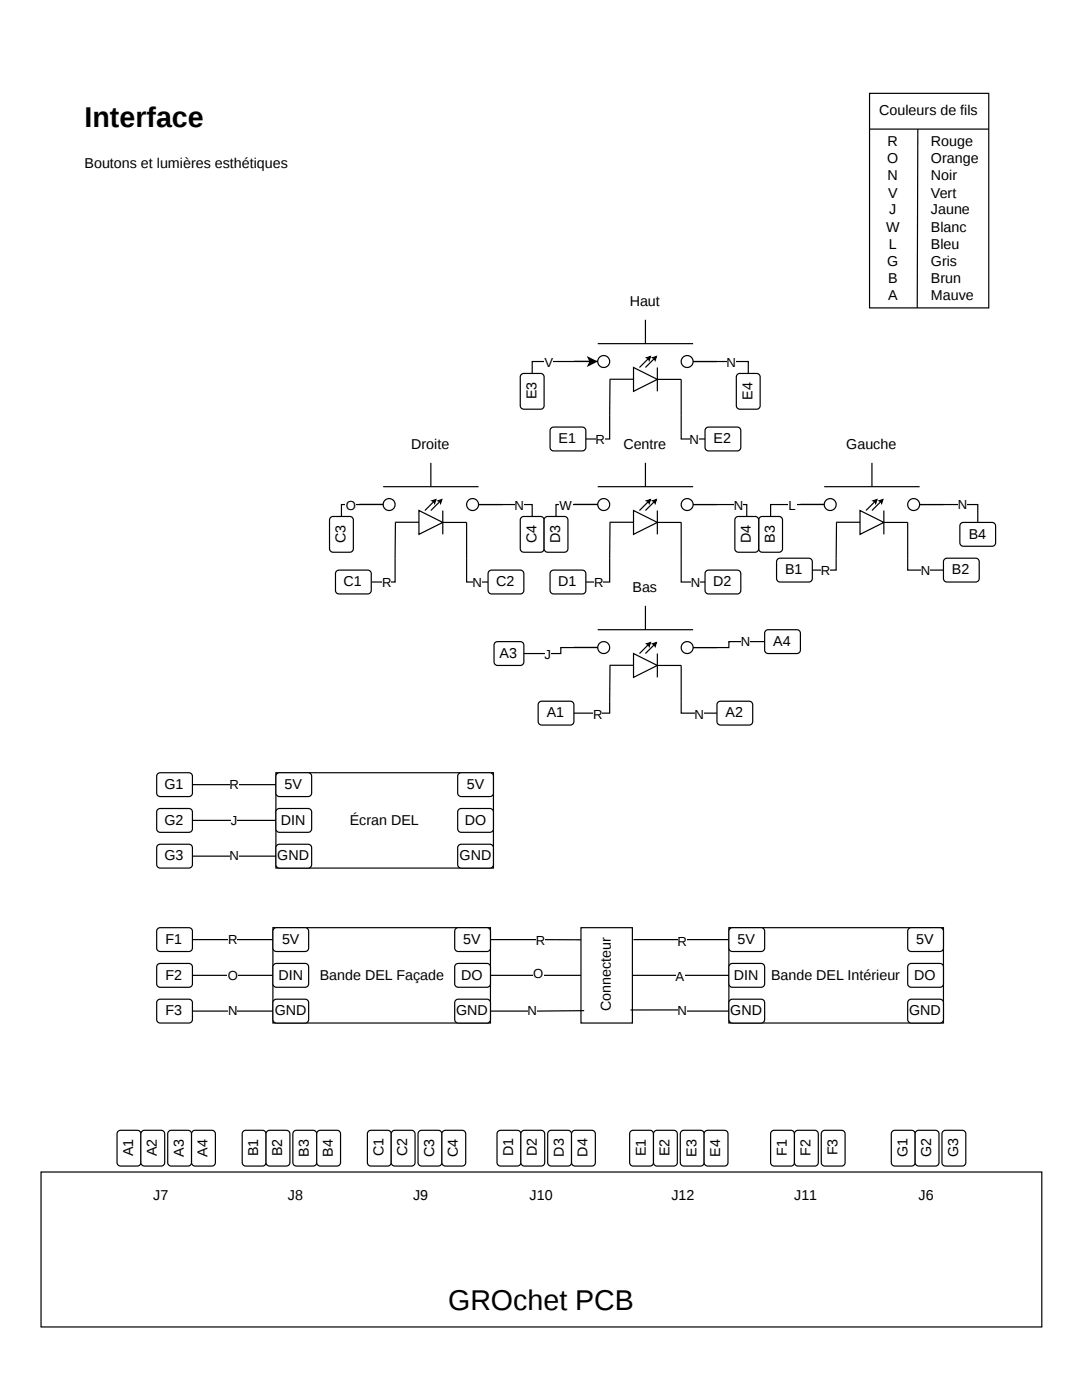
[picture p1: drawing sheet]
<svg xmlns="http://www.w3.org/2000/svg" width="216mm" height="279mm" viewBox="0 0 216 279" stroke-linecap="round" stroke-linejoin="round" font-family="sans-serif">
<path d="M173.5 18.6h23.8v42.8h-23.8zM173.5 25.8h23.8M183.1 25.8l-.1 35.6" fill="none" stroke="#000" stroke-width=".24"/>
<circle cx="120.5" cy="100.7" r="1.19" fill="#fff"/>
<circle cx="120.5" cy="100.7" r="1.19" fill="none" stroke="#000" stroke-width=".24"/>
<circle cx="137.1" cy="100.7" r="1.19" fill="#fff"/>
<g fill="none" stroke="#000" stroke-width=".24">
<path d="M119.3 97.1h19M128.8 92.4v4.7"/>
<circle cx="137.1" cy="100.7" r="1.19"/>
</g>
<path d="M126.4 101.9l4.8 2.4-4.8 2.3z" fill="#fff"/>
<path d="M129 99.9l.8-.2-.3 .7-.1-.3zM130.2 99.9l.8-.2-.3 .7-.1-.3zM135.9 82.9v4.7h4.8M114.5 100.7h4.8M121.7 104.2h4.7M121.7 104.3v7.1M126.4 101.9l4.8 2.4-4.8 2.3zM129.4 100.1l-1.8 1.8M130.6 100.1l-1.8 1.8M131.2 101.9v4.7M131.2 104.3h4.7v7.1M138.3 100.7h4.8" fill="none" stroke="#000" stroke-width=".24"/>
<path d="M129 99.9l.8-.2-.3 .7-.1-.3zM130.2 99.9l.8-.2-.3 .7-.1-.3z" fill="#000"/>
<g fill="#fff">
<path d="M137.7 86.3h1.7v3.1h-1.7z"/>
<path d="M140.9 85.4l.5-.2h5.7a.71 .71 0 0 1 .7 .7v3.4a.71 .71 0 0 1-.7 .7h-5.7a.71 .71 0 0 1-.7-.7v-3.4z"/>
</g>
<path d="M140.9 85.4l.5-.2h5.7a.71 .71 0 0 1 .7 .7v3.4a.71 .71 0 0 1-.7 .7h-5.7a.71 .71 0 0 1-.7-.7v-3.4z" fill="none" stroke="#000" stroke-width=".24"/>
<circle cx="120.5" cy="72.2" r="1.19" fill="#fff"/>
<circle cx="120.5" cy="72.2" r="1.19" fill="none" stroke="#000" stroke-width=".24"/>
<circle cx="137.1" cy="72.2" r="1.19" fill="#fff"/>
<g fill="none" stroke="#000" stroke-width=".24">
<path d="M119.3 68.6h19M128.8 63.8v4.8"/>
<circle cx="137.1" cy="72.2" r="1.19"/>
</g>
<path d="M126.4 73.3l4.8 2.4-4.8 2.4z" fill="#fff"/>
<path d="M114.5 72.1h4.8M121.7 75.7h4.7M121.7 75.7v7.2M126.4 73.3l4.8 2.4-4.8 2.4zM129 71.4l.8-.3-.3 .8-.1-.4zM129.4 71.5l-1.8 1.8M130.2 71.4l.8-.3-.3 .8-.1-.4zM130.6 71.5l-1.8 1.8M131.2 73.3v4.8M131.2 75.7h4.7v7.2M138.3 72.2h4.8" fill="none" stroke="#000" stroke-width=".24"/>
<path d="M129 71.4l.8-.3-.3 .8-.1-.4zM130.2 71.4l.8-.3-.3 .8-.1-.4z" fill="#000"/>
<circle cx="77.6" cy="100.7" r="1.19" fill="#fff"/>
<circle cx="77.6" cy="100.7" r="1.19" fill="none" stroke="#000" stroke-width=".24"/>
<circle cx="94.3" cy="100.7" r="1.19" fill="#fff"/>
<g fill="none" stroke="#000" stroke-width=".24">
<path d="M76.5 97.1h19M86 92.4v4.7"/>
<circle cx="94.3" cy="100.7" r="1.19"/>
</g>
<path d="M83.6 101.9l4.8 2.4-4.8 2.3z" fill="#fff"/>
<path d="M86.2 99.9l.8-.2-.3 .7-.1-.3zM87.4 99.9l.8-.2-.3 .7-.1-.3zM71.7 100.7h4.8M78.8 104.2h4.8M78.9 104.3l-.1 7.1M83.6 101.9l4.8 2.4-4.8 2.3zM86.6 100.1l-1.8 1.8M87.8 100.1l-1.8 1.8M88.4 101.9v4.7M88.4 104.3h4.7v7.1M95.5 100.7h4.7" fill="none" stroke="#000" stroke-width=".24"/>
<path d="M86.2 99.9l.8-.2-.3 .7-.1-.3zM87.4 99.9l.8-.2-.3 .7-.1-.3z" fill="#000"/>
<circle cx="165.7" cy="100.7" r="1.19" fill="#fff"/>
<circle cx="165.7" cy="100.7" r="1.19" fill="none" stroke="#000" stroke-width=".24"/>
<circle cx="182.3" cy="100.7" r="1.19" fill="#fff"/>
<g fill="none" stroke="#000" stroke-width=".24">
<path d="M164.5 97.1h19M174 92.4v4.7"/>
<circle cx="182.3" cy="100.7" r="1.19"/>
</g>
<path d="M171.6 101.9l4.8 2.4-4.8 2.3z" fill="#fff"/>
<path d="M174.2 99.9l.8-.2-.3 .7-.1-.3zM175.4 99.9l.8-.2-.3 .7-.1-.3zM159.7 100.7h4.8M166.8 104.2h4.8M166.9 104.3l-.1 7.1M171.6 101.9l4.8 2.4-4.8 2.3zM174.6 100.1l-1.8 1.8M175.8 100.1l-1.8 1.8M176.4 101.9v4.7M176.4 104.3h4.7v7.1M183.5 100.7h4.8" fill="none" stroke="#000" stroke-width=".24"/>
<path d="M174.2 99.9l.8-.2-.3 .7-.1-.3zM175.4 99.9l.8-.2-.3 .7-.1-.3z" fill="#000"/>
<circle cx="120.5" cy="129.2" r="1.19" fill="#fff"/>
<circle cx="120.5" cy="129.2" r="1.19" fill="none" stroke="#000" stroke-width=".24"/>
<circle cx="137.1" cy="129.2" r="1.19" fill="#fff"/>
<g fill="none" stroke="#000" stroke-width=".24">
<path d="M119.3 125.7h19M128.8 120.9v4.8"/>
<circle cx="137.1" cy="129.2" r="1.19"/>
</g>
<path d="M126.4 130.4l4.8 2.4-4.8 2.4z" fill="#fff"/>
<path d="M135.9 111.4v4.8h4.8M114.5 129.2h4.8M121.7 132.8h4.7M121.7 132.8v7.1M126.4 130.4l4.8 2.4-4.8 2.4zM129 128.5l.8-.3-.3 .8-.1-.4zM129.4 128.6l-1.8 1.8M130.2 128.5l.8-.3-.3 .8-.1-.4zM130.6 128.6l-1.8 1.8M131.2 130.4v4.8M131.2 132.8h4.7v7.1M138.3 129.2h4.8" fill="none" stroke="#000" stroke-width=".24"/>
<path d="M129 128.5l.8-.3-.3 .8-.1-.4zM130.2 128.5l.8-.3-.3 .8-.1-.4z" fill="#000"/>
<g fill="#fff">
<path d="M137.9 114.8h1.7v3.1h-1.7z"/>
<path d="M140.9 114l.5-.2h5.7a.71 .71 0 0 1 .7 .7v3.3a.71 .71 0 0 1-.7 .7h-5.7a.71 .71 0 0 1-.7-.7v-3.3z"/>
</g>
<path d="M140.9 114l.5-.2h5.7a.71 .71 0 0 1 .7 .7v3.3a.71 .71 0 0 1-.7 .7h-5.7a.71 .71 0 0 1-.7-.7v-3.3zM121.7 139.9v2.4h-7.2" fill="none" stroke="#000" stroke-width=".24"/>
<g fill="#fff">
<path d="M118.4 141h1.7v3.1h-1.7z"/>
<path d="M107.6 140.2l.5-.3h5.7a.71 .71 0 0 1 .7 .8v3.3a.71 .71 0 0 1-.7 .7h-5.7a.71 .71 0 0 1-.7-.7v-3.3z"/>
</g>
<path d="M135.9 139.9v2.4h7.2M107.6 140.2l.5-.3h5.7a.71 .71 0 0 1 .7 .8v3.3a.71 .71 0 0 1-.7 .7h-5.7a.71 .71 0 0 1-.7-.7v-3.3z" fill="none" stroke="#000" stroke-width=".24"/>
<g fill="#fff">
<path d="M138.7 141h1.6v3.1h-1.6z"/>
<path d="M143.3 140.2l.5-.3h5.7a.71 .71 0 0 1 .7 .8v3.3a.71 .71 0 0 1-.7 .7h-5.7a.71 .71 0 0 1-.7-.7v-3.3z"/>
</g>
<path d="M119.3 129.2h-7.4v1.2h-7.4M143.3 140.2l.5-.3h5.7a.71 .71 0 0 1 .7 .8v3.3a.71 .71 0 0 1-.7 .7h-5.7a.71 .71 0 0 1-.7-.7v-3.3z" fill="none" stroke="#000" stroke-width=".24"/>
<g fill="#fff">
<path d="M108.7 129.1h1.2v3.1h-1.2z"/>
<path d="M98.8 128.3l.5-.3h4.5a.71 .71 0 0 1 .7 .8v3.3a.71 .71 0 0 1-.7 .7h-4.5a.71 .71 0 0 1-.7-.7v-3.3z"/>
</g>
<path d="M98.8 128.3l.5-.3h4.5a.71 .71 0 0 1 .7 .8v3.3a.71 .71 0 0 1-.7 .7h-4.5a.71 .71 0 0 1-.7-.7v-3.3zM152.6 128h-7.2v1.2h-7.1" fill="none" stroke="#000" stroke-width=".24"/>
<g fill="#fff">
<path d="M147.9 126.5h1.7v3.1h-1.7z"/>
<path d="M152.8 125.9l.5-.2h5.7a.71 .71 0 0 1 .7 .7v3.3a.71 .71 0 0 1-.7 .7h-5.7a.71 .71 0 0 1-.7-.7v-3.3z"/>
</g>
<path d="M166.8 111.4v2.4h-4.7M152.8 125.9l.5-.2h5.7a.71 .71 0 0 1 .7 .7v3.3a.71 .71 0 0 1-.7 .7h-5.7a.71 .71 0 0 1-.7-.7v-3.3z" fill="none" stroke="#000" stroke-width=".24"/>
<g fill="#fff">
<path d="M163.9 112.5h1.6v3.1h-1.6z"/>
<path d="M155.2 111.6l.5-.2h5.7a.71 .71 0 0 1 .7 .7v3.3a.71 .71 0 0 1-.7 .8h-5.7a.71 .71 0 0 1-.7-.8v-3.3z"/>
</g>
<path d="M155.2 111.6l.5-.2h5.7a.71 .71 0 0 1 .7 .7v3.3a.71 .71 0 0 1-.7 .8h-5.7a.71 .71 0 0 1-.7-.8v-3.3zM181.1 111.4v2.4h7.2" fill="none" stroke="#000" stroke-width=".24"/>
<g fill="#fff">
<path d="M183.9 112.5h1.6v3.1h-1.6z"/>
<path d="M188.5 111.6l.5-.2h5.7a.71 .71 0 0 1 .7 .7v3.3a.71 .71 0 0 1-.7 .8h-5.7a.71 .71 0 0 1-.7-.8v-3.3z"/>
</g>
<path d="M164.5 100.7h-10.7v2.4M188.5 111.6l.5-.2h5.7a.71 .71 0 0 1 .7 .7v3.3a.71 .71 0 0 1-.7 .8h-5.7a.71 .71 0 0 1-.7-.8v-3.3z" fill="none" stroke="#000" stroke-width=".24"/>
<g fill="#fff">
<path d="M157.2 99.4h1.7v3.1h-1.7z"/>
<path d="M151.6 103.3l.5-.2h3.3a.71 .71 0 0 1 .7 .7v5.7a.71 .71 0 0 1-.7 .7h-3.3a.71 .71 0 0 1-.7-.7v-5.7z"/>
</g>
<path d="M151.6 103.3l.5-.2h3.3a.71 .71 0 0 1 .7 .7v5.7a.71 .71 0 0 1-.7 .7h-3.3a.71 .71 0 0 1-.7-.7v-5.7zM183.5 100.7h11.6v3.6" fill="none" stroke="#000" stroke-width=".24"/>
<g fill="#fff">
<path d="M191.2 99.1h1.7v3.1h-1.7z"/>
<path d="M191.7 104.5l.5-.2h5.7a.71 .71 0 0 1 .8 .7v3.3a.71 .71 0 0 1-.8 .7h-5.7a.71 .71 0 0 1-.7-.7v-3.3z"/>
</g>
<path d="M78.8 111.4v4.8h-4.7M191.7 104.5l.5-.2h5.7a.71 .71 0 0 1 .8 .7v3.3a.71 .71 0 0 1-.8 .7h-5.7a.71 .71 0 0 1-.7-.7v-3.3z" fill="none" stroke="#000" stroke-width=".24"/>
<g fill="#fff">
<path d="M76.3 114.8h1.7v3.1h-1.7z"/>
<path d="M67.2 114l.5-.2h5.7a.71 .71 0 0 1 .7 .7v3.3a.71 .71 0 0 1-.7 .7h-5.7a.71 .71 0 0 1-.8-.7v-3.3z"/>
</g>
<path d="M67.2 114l.5-.2h5.7a.71 .71 0 0 1 .7 .7v3.3a.71 .71 0 0 1-.7 .7h-5.7a.71 .71 0 0 1-.8-.7v-3.3zM93.1 111.4v4.8h4.3" fill="none" stroke="#000" stroke-width=".24"/>
<g fill="#fff">
<path d="M94.4 114.8h1.7v3.1h-1.7z"/>
<path d="M97.6 114l.5-.2h5.7a.71 .71 0 0 1 .7 .7v3.3a.71 .71 0 0 1-.7 .7h-5.7a.71 .71 0 0 1-.7-.7v-3.3z"/>
</g>
<path d="M76.5 100.7h-8.4v2.4M97.6 114l.5-.2h5.7a.71 .71 0 0 1 .7 .7v3.3a.71 .71 0 0 1-.7 .7h-5.7a.71 .71 0 0 1-.7-.7v-3.3z" fill="none" stroke="#000" stroke-width=".24"/>
<g fill="#fff">
<path d="M69 99.4h2.1v3.1h-2.1z"/>
<path d="M66 103.3l.5-.2h3.3a.71 .71 0 0 1 .7 .7v5.7a.71 .71 0 0 1-.7 .7h-3.3a.71 .71 0 0 1-.7-.7v-5.7z"/>
</g>
<path d="M66 103.3l.5-.2h3.3a.71 .71 0 0 1 .7 .7v5.7a.71 .71 0 0 1-.7 .7h-3.3a.71 .71 0 0 1-.7-.7v-5.7zM95.5 100.7h10.7v2.4" fill="none" stroke="#000" stroke-width=".24"/>
<g fill="#fff">
<path d="M102.7 99.4h1.7v3.1h-1.7z"/>
<path d="M104 103.3l.5-.2h3.4a.71 .71 0 0 1 .7 .7v5.7a.71 .71 0 0 1-.7 .7h-3.4a.71 .71 0 0 1-.7-.7v-5.7z"/>
</g>
<path d="M104 103.3l.5-.2h3.4a.71 .71 0 0 1 .7 .7v5.7a.71 .71 0 0 1-.7 .7h-3.4a.71 .71 0 0 1-.7-.7v-5.7zM119.3 100.7h-8.4v2.4" fill="none" stroke="#000" stroke-width=".24"/>
<g fill="#fff">
<path d="M111.5 99.4h2.7v3.1h-2.7z"/>
<path d="M108.8 103.3l.5-.2h3.3a.71 .71 0 0 1 .7 .7v5.7a.71 .71 0 0 1-.7 .7h-3.3a.71 .71 0 0 1-.7-.7v-5.7z"/>
</g>
<path d="M108.8 103.3l.5-.2h3.3a.71 .71 0 0 1 .7 .7v5.7a.71 .71 0 0 1-.7 .7h-3.3a.71 .71 0 0 1-.7-.7v-5.7zM138.3 100.7h10.7v2.4" fill="none" stroke="#000" stroke-width=".24"/>
<g fill="#fff">
<path d="M146.5 99.4h1.7v3.1h-1.7z"/>
<path d="M146.8 103.3l.5-.2h3.4a.71 .71 0 0 1 .7 .7v5.7a.71 .71 0 0 1-.7 .7h-3.4a.71 .71 0 0 1-.7-.7v-5.7z"/>
</g>
<path d="M121.7 111.4v4.8h-4.8M146.8 103.3l.5-.2h3.4a.71 .71 0 0 1 .7 .7v5.7a.71 .71 0 0 1-.7 .7h-3.4a.71 .71 0 0 1-.7-.7v-5.7z" fill="none" stroke="#000" stroke-width=".24"/>
<g fill="#fff">
<path d="M118.7 114.8h1.6v3.1h-1.6z"/>
<path d="M110 114l.5-.2h5.7a.71 .71 0 0 1 .7 .7v3.3a.71 .71 0 0 1-.7 .7h-5.7a.71 .71 0 0 1-.7-.7v-3.3z"/>
</g>
<path d="M121.7 82.9v4.7h-4.8M110 114l.5-.2h5.7a.71 .71 0 0 1 .7 .7v3.3a.71 .71 0 0 1-.7 .7h-5.7a.71 .71 0 0 1-.7-.7v-3.3z" fill="none" stroke="#000" stroke-width=".24"/>
<g fill="#fff">
<path d="M118.9 86.3h1.7v3.1h-1.7z"/>
<path d="M110 85.4l.5-.2h5.7a.71 .71 0 0 1 .7 .7v3.4a.71 .71 0 0 1-.7 .7h-5.7a.71 .71 0 0 1-.7-.7v-3.4z"/>
</g>
<path d="M117.3 71.3l1.7 .9-1.7 .8 .5-.8zM117.8 72.2h-11.6v2.3M110 85.4l.5-.2h5.7a.71 .71 0 0 1 .7 .7v3.4a.71 .71 0 0 1-.7 .7h-5.7a.71 .71 0 0 1-.7-.7v-3.4z" fill="none" stroke="#000" stroke-width=".24"/>
<path d="M117.3 71.3l1.7 .9-1.7 .8 .5-.8z" fill="#000"/>
<g fill="#fff">
<path d="M108.7 70.8h1.7v3.1h-1.7z"/>
<path d="M104 74.7l.5-.2h3.4a.71 .71 0 0 1 .7 .7v5.8a.71 .71 0 0 1-.7 .7h-3.4a.71 .71 0 0 1-.7-.7v-5.8z"/>
</g>
<path d="M104 74.7l.5-.2h3.4a.71 .71 0 0 1 .7 .7v5.8a.71 .71 0 0 1-.7 .7h-3.4a.71 .71 0 0 1-.7-.7v-5.8zM138.3 72.2h11v2.3" fill="none" stroke="#000" stroke-width=".24"/>
<g fill="#fff">
<path d="M145.1 70.8h1.6v3.1h-1.6z"/>
<path d="M147.1 74.7l.5-.2h3.4a.71 .71 0 0 1 .7 .7v5.8a.71 .71 0 0 1-.7 .7h-3.4a.71 .71 0 0 1-.7-.7v-5.8z"/>
</g>
<path d="M147.1 74.7l.5-.2h3.4a.71 .71 0 0 1 .7 .7v5.8a.71 .71 0 0 1-.7 .7h-3.4a.71 .71 0 0 1-.7-.7v-5.8z" fill="none" stroke="#000" stroke-width=".24"/>
<path d="M145.4 185.1h42.9v19.1h-42.9z" fill="#fff"/>
<path d="M126.4 187.5h19M145.4 185.1h42.9v19.1h-42.9z" fill="none" stroke="#000" stroke-width=".24"/>
<g fill="#fff">
<path d="M135.3 186.4h1.7v3.1h-1.7z"/>
<path d="M145.6 185.3l.6-.2h5.7a.71 .71 0 0 1 .7 .8v3.3a.71 .71 0 0 1-.7 .7h-5.7a.71 .71 0 0 1-.8-.7v-3.3z"/>
</g>
<path d="M145.6 185.3l.6-.2h5.7a.71 .71 0 0 1 .7 .8v3.3a.71 .71 0 0 1-.7 .7h-5.7a.71 .71 0 0 1-.8-.7v-3.3z" fill="none" stroke="#000" stroke-width=".24"/>
<path d="M145.6 192.5l.6-.2h5.7a.71 .71 0 0 1 .7 .7v3.3a.71 .71 0 0 1-.7 .7h-5.7a.71 .71 0 0 1-.8-.7v-3.3z" fill="#fff"/>
<path d="M145.6 192.5l.6-.2h5.7a.71 .71 0 0 1 .7 .7v3.3a.71 .71 0 0 1-.7 .7h-5.7a.71 .71 0 0 1-.8-.7v-3.3z" fill="none" stroke="#000" stroke-width=".24"/>
<path d="M145.6 199.6l.6-.2h5.7a.71 .71 0 0 1 .7 .7v3.4a.71 .71 0 0 1-.7 .7h-5.7a.71 .71 0 0 1-.8-.7v-3.4z" fill="#fff"/>
<path d="M145.6 199.6l.6-.2h5.7a.71 .71 0 0 1 .7 .7v3.4a.71 .71 0 0 1-.7 .7h-5.7a.71 .71 0 0 1-.8-.7v-3.4z" fill="none" stroke="#000" stroke-width=".24"/>
<path d="M181.3 185.3l.5-.2h5.7a.71 .71 0 0 1 .8 .8v3.3a.71 .71 0 0 1-.8 .7h-5.7a.71 .71 0 0 1-.7-.7v-3.3z" fill="#fff"/>
<path d="M181.3 185.3l.5-.2h5.7a.71 .71 0 0 1 .8 .8v3.3a.71 .71 0 0 1-.8 .7h-5.7a.71 .71 0 0 1-.7-.7v-3.3z" fill="none" stroke="#000" stroke-width=".24"/>
<path d="M181.3 192.5l.5-.2h5.7a.71 .71 0 0 1 .8 .7v3.3a.71 .71 0 0 1-.8 .7h-5.7a.71 .71 0 0 1-.7-.7v-3.3z" fill="#fff"/>
<path d="M181.3 192.5l.5-.2h5.7a.71 .71 0 0 1 .8 .7v3.3a.71 .71 0 0 1-.8 .7h-5.7a.71 .71 0 0 1-.7-.7v-3.3z" fill="none" stroke="#000" stroke-width=".24"/>
<path d="M181.3 199.6l.5-.2h5.7a.71 .71 0 0 1 .8 .7v3.4a.71 .71 0 0 1-.8 .7h-5.7a.71 .71 0 0 1-.7-.7v-3.4z" fill="#fff"/>
<path d="M181.3 199.6l.5-.2h5.7a.71 .71 0 0 1 .8 .7v3.4a.71 .71 0 0 1-.8 .7h-5.7a.71 .71 0 0 1-.7-.7v-3.4z" fill="none" stroke="#000" stroke-width=".24"/>
<path d="M115.9 185.1h10.3v19.1h-10.3z" fill="#fff"/>
<path d="M115.9 185.1h10.3v19.1h-10.3z" fill="none" stroke="#000" stroke-width=".24"/>
<path d="M54.5 185.1h43.4v19.1h-43.4z" fill="#fff"/>
<path d="M54.5 185.1h43.4v19.1h-43.4z" fill="none" stroke="#000" stroke-width=".24"/>
<path d="M54.7 185.3l.5-.2h5.7a.71 .71 0 0 1 .7 .8v3.3a.71 .71 0 0 1-.7 .7h-5.7a.71 .71 0 0 1-.7-.7v-3.3z" fill="#fff"/>
<path d="M54.7 185.3l.5-.2h5.7a.71 .71 0 0 1 .7 .8v3.3a.71 .71 0 0 1-.7 .7h-5.7a.71 .71 0 0 1-.7-.7v-3.3z" fill="none" stroke="#000" stroke-width=".24"/>
<path d="M54.7 192.5l.5-.2h5.7a.71 .71 0 0 1 .7 .7v3.3a.71 .71 0 0 1-.7 .7h-5.7a.71 .71 0 0 1-.7-.7v-3.3z" fill="#fff"/>
<path d="M54.7 192.5l.5-.2h5.7a.71 .71 0 0 1 .7 .7v3.3a.71 .71 0 0 1-.7 .7h-5.7a.71 .71 0 0 1-.7-.7v-3.3z" fill="none" stroke="#000" stroke-width=".24"/>
<path d="M54.7 199.6l.5-.2h5.7a.71 .71 0 0 1 .7 .7v3.4a.71 .71 0 0 1-.7 .7h-5.7a.71 .71 0 0 1-.7-.7v-3.4z" fill="#fff"/>
<path d="M54.7 199.6l.5-.2h5.7a.71 .71 0 0 1 .7 .7v3.4a.71 .71 0 0 1-.7 .7h-5.7a.71 .71 0 0 1-.7-.7v-3.4z" fill="none" stroke="#000" stroke-width=".24"/>
<path d="M90.9 185.3l.5-.2h5.8a.71 .71 0 0 1 .7 .8v3.3a.71 .71 0 0 1-.7 .7h-5.8a.71 .71 0 0 1-.7-.7v-3.3z" fill="#fff"/>
<path d="M90.9 185.3l.5-.2h5.8a.71 .71 0 0 1 .7 .8v3.3a.71 .71 0 0 1-.7 .7h-5.8a.71 .71 0 0 1-.7-.7v-3.3z" fill="none" stroke="#000" stroke-width=".24"/>
<path d="M90.9 192.5l.5-.2h5.8a.71 .71 0 0 1 .7 .7v3.3a.71 .71 0 0 1-.7 .7h-5.8a.71 .71 0 0 1-.7-.7v-3.3z" fill="#fff"/>
<path d="M90.9 192.5l.5-.2h5.8a.71 .71 0 0 1 .7 .7v3.3a.71 .71 0 0 1-.7 .7h-5.8a.71 .71 0 0 1-.7-.7v-3.3z" fill="none" stroke="#000" stroke-width=".24"/>
<path d="M90.9 199.6l.5-.2h5.8a.71 .71 0 0 1 .7 .7v3.4a.71 .71 0 0 1-.7 .7h-5.8a.71 .71 0 0 1-.7-.7v-3.4z" fill="#fff"/>
<path d="M90.9 199.6l.5-.2h5.8a.71 .71 0 0 1 .7 .7v3.4a.71 .71 0 0 1-.7 .7h-5.8a.71 .71 0 0 1-.7-.7v-3.4zM97.9 194.7h18" fill="none" stroke="#000" stroke-width=".24"/>
<path d="M106.3 192.9h2.2v3.1h-2.2z" fill="#fff"/>
<path d="M116.6 201.7l-18.7 .1" fill="none" stroke="#000" stroke-width=".24"/>
<path d="M105.4 200.2h1.6v3.1h-1.6z" fill="#fff"/>
<path d="M97.9 187.5l18.1 .1" fill="none" stroke="#000" stroke-width=".24"/>
<path d="M107 186.2h1.7v3.1h-1.7z" fill="#fff"/>
<path d="M126.2 194.7h19.2" fill="none" stroke="#000" stroke-width=".24"/>
<path d="M134.9 193.3h1.6v3.1h-1.6z" fill="#fff"/>
<path d="M125.8 201.6h10v.2h9.6" fill="none" stroke="#000" stroke-width=".24"/>
<path d="M135.3 200.2h1.7v3.1h-1.7z" fill="#fff"/>
<path d="M38.4 187.5h16.1" fill="none" stroke="#000" stroke-width=".24"/>
<g fill="#fff">
<path d="M45.7 186h1.6v3.1h-1.6z"/>
<path d="M31.5 185.3l.5-.2h5.7a.71 .71 0 0 1 .7 .8v3.3a.71 .71 0 0 1-.7 .7h-5.7a.71 .71 0 0 1-.7-.7v-3.3z"/>
</g>
<path d="M31.5 185.3l.5-.2h5.7a.71 .71 0 0 1 .7 .8v3.3a.71 .71 0 0 1-.7 .7h-5.7a.71 .71 0 0 1-.7-.7v-3.3zM38.4 194.7h16.1" fill="none" stroke="#000" stroke-width=".24"/>
<g fill="#fff">
<path d="M45.4 193.1h2.2v3.1h-2.2z"/>
<path d="M31.5 192.5l.5-.2h5.7a.71 .71 0 0 1 .7 .7v3.3a.71 .71 0 0 1-.7 .7h-5.7a.71 .71 0 0 1-.7-.7v-3.3z"/>
</g>
<path d="M31.5 192.5l.5-.2h5.7a.71 .71 0 0 1 .7 .7v3.3a.71 .71 0 0 1-.7 .7h-5.7a.71 .71 0 0 1-.7-.7v-3.3zM38.4 201.8h16.1" fill="none" stroke="#000" stroke-width=".24"/>
<g fill="#fff">
<path d="M45.7 200.2h1.6v3.1h-1.6z"/>
<path d="M31.5 199.6l.5-.2h5.7a.71 .71 0 0 1 .7 .7v3.4a.71 .71 0 0 1-.7 .7h-5.7a.71 .71 0 0 1-.7-.7v-3.4z"/>
</g>
<path d="M31.5 199.6l.5-.2h5.7a.71 .71 0 0 1 .7 .7v3.4a.71 .71 0 0 1-.7 .7h-5.7a.71 .71 0 0 1-.7-.7v-3.4z" fill="none" stroke="#000" stroke-width=".24"/>
<path d="M55 154.2h43.5v19h-43.5z" fill="#fff"/>
<path d="M55 154.2h43.5v19h-43.5z" fill="none" stroke="#000" stroke-width=".24"/>
<path d="M55.3 154.4l.5-.2h5.7a.71 .71 0 0 1 .7 .7v3.4a.71 .71 0 0 1-.7 .7h-5.7a.71 .71 0 0 1-.8-.7v-3.4z" fill="#fff"/>
<path d="M55.3 154.4l.5-.2h5.7a.71 .71 0 0 1 .7 .7v3.4a.71 .71 0 0 1-.7 .7h-5.7a.71 .71 0 0 1-.8-.7v-3.4z" fill="none" stroke="#000" stroke-width=".24"/>
<path d="M55.3 161.6l.5-.2h5.7a.71 .71 0 0 1 .7 .7v3.3a.71 .71 0 0 1-.7 .7h-5.7a.71 .71 0 0 1-.8-.7v-3.3z" fill="#fff"/>
<path d="M55.3 161.6l.5-.2h5.7a.71 .71 0 0 1 .7 .7v3.3a.71 .71 0 0 1-.7 .7h-5.7a.71 .71 0 0 1-.8-.7v-3.3z" fill="none" stroke="#000" stroke-width=".24"/>
<path d="M55.3 168.7l.5-.2h5.7a.71 .71 0 0 1 .7 .7v3.3a.71 .71 0 0 1-.7 .7h-5.7a.71 .71 0 0 1-.8-.7v-3.3z" fill="#fff"/>
<path d="M55.3 168.7l.5-.2h5.7a.71 .71 0 0 1 .7 .7v3.3a.71 .71 0 0 1-.7 .7h-5.7a.71 .71 0 0 1-.8-.7v-3.3z" fill="none" stroke="#000" stroke-width=".24"/>
<path d="M91.5 154.4l.5-.2h5.7a.71 .71 0 0 1 .8 .7v3.4a.71 .71 0 0 1-.8 .7h-5.7a.71 .71 0 0 1-.7-.7v-3.4z" fill="#fff"/>
<path d="M91.5 154.4l.5-.2h5.7a.71 .71 0 0 1 .8 .7v3.4a.71 .71 0 0 1-.8 .7h-5.7a.71 .71 0 0 1-.7-.7v-3.4z" fill="none" stroke="#000" stroke-width=".24"/>
<path d="M91.5 161.6l.5-.2h5.7a.71 .71 0 0 1 .8 .7v3.3a.71 .71 0 0 1-.8 .7h-5.7a.71 .71 0 0 1-.7-.7v-3.3z" fill="#fff"/>
<path d="M91.5 161.6l.5-.2h5.7a.71 .71 0 0 1 .8 .7v3.3a.71 .71 0 0 1-.8 .7h-5.7a.71 .71 0 0 1-.7-.7v-3.3z" fill="none" stroke="#000" stroke-width=".24"/>
<path d="M91.5 168.7l.5-.2h5.7a.71 .71 0 0 1 .8 .7v3.3a.71 .71 0 0 1-.8 .7h-5.7a.71 .71 0 0 1-.7-.7v-3.3z" fill="#fff"/>
<path d="M38.4 156.6h16.6M91.5 168.7l.5-.2h5.7a.71 .71 0 0 1 .8 .7v3.3a.71 .71 0 0 1-.8 .7h-5.7a.71 .71 0 0 1-.7-.7v-3.3z" fill="none" stroke="#000" stroke-width=".24"/>
<g fill="#fff">
<path d="M45.9 155h1.7v3.1h-1.7z"/>
<path d="M31.5 154.4l.5-.2h5.7a.71 .71 0 0 1 .7 .7v3.4a.71 .71 0 0 1-.7 .7h-5.7a.71 .71 0 0 1-.7-.7v-3.4z"/>
</g>
<path d="M31.5 154.4l.5-.2h5.7a.71 .71 0 0 1 .7 .7v3.4a.71 .71 0 0 1-.7 .7h-5.7a.71 .71 0 0 1-.7-.7v-3.4zM38.4 163.7h16.6" fill="none" stroke="#000" stroke-width=".24"/>
<g fill="#fff">
<path d="M46.1 162.2h1.2v3.1h-1.2z"/>
<path d="M31.5 161.6l.5-.2h5.7a.71 .71 0 0 1 .7 .7v3.3a.71 .71 0 0 1-.7 .7h-5.7a.71 .71 0 0 1-.7-.7v-3.3z"/>
</g>
<path d="M31.5 161.6l.5-.2h5.7a.71 .71 0 0 1 .7 .7v3.3a.71 .71 0 0 1-.7 .7h-5.7a.71 .71 0 0 1-.7-.7v-3.3zM38.4 170.9h16.6" fill="none" stroke="#000" stroke-width=".24"/>
<g fill="#fff">
<path d="M45.9 169.3h1.7v3.1h-1.7z"/>
<path d="M31.5 168.7l.5-.2h5.7a.71 .71 0 0 1 .7 .7v3.3a.71 .71 0 0 1-.7 .7h-5.7a.71 .71 0 0 1-.7-.7v-3.3z"/>
</g>
<path d="M31.5 168.7l.5-.2h5.7a.71 .71 0 0 1 .7 .7v3.3a.71 .71 0 0 1-.7 .7h-5.7a.71 .71 0 0 1-.7-.7v-3.3z" fill="none" stroke="#000" stroke-width=".24"/>
<path d="M8.2 233.9h199.7v30.9h-199.7z" fill="#fff"/>
<path d="M8.2 233.9h199.7v30.9h-199.7z" fill="none" stroke="#000" stroke-width=".24"/>
<path d="M23.6 225.8l.5-.2h3.3a.71 .71 0 0 1 .7 .7v5.7a.71 .71 0 0 1-.7 .7h-3.3a.71 .71 0 0 1-.7-.7v-5.7z" fill="#fff"/>
<path d="M23.6 225.8l.5-.2h3.3a.71 .71 0 0 1 .7 .7v5.7a.71 .71 0 0 1-.7 .7h-3.3a.71 .71 0 0 1-.7-.7v-5.7z" fill="none" stroke="#000" stroke-width=".24"/>
<path d="M28.3 225.8l.5-.2h3.4a.71 .71 0 0 1 .7 .7v5.7a.71 .71 0 0 1-.7 .7h-3.4a.71 .71 0 0 1-.7-.7v-5.7z" fill="#fff"/>
<path d="M28.3 225.8l.5-.2h3.4a.71 .71 0 0 1 .7 .7v5.7a.71 .71 0 0 1-.7 .7h-3.4a.71 .71 0 0 1-.7-.7v-5.7z" fill="none" stroke="#000" stroke-width=".24"/>
<path d="M33.7 225.8l.5-.2h3.3a.71 .71 0 0 1 .7 .7v5.7a.71 .71 0 0 1-.7 .7h-3.3a.71 .71 0 0 1-.7-.7v-5.7z" fill="#fff"/>
<path d="M33.7 225.8l.5-.2h3.3a.71 .71 0 0 1 .7 .7v5.7a.71 .71 0 0 1-.7 .7h-3.3a.71 .71 0 0 1-.7-.7v-5.7z" fill="none" stroke="#000" stroke-width=".24"/>
<path d="M38.4 225.8l.5-.2h3.4a.71 .71 0 0 1 .7 .7v5.7a.71 .71 0 0 1-.7 .7h-3.4a.71 .71 0 0 1-.7-.7v-5.7z" fill="#fff"/>
<path d="M38.4 225.8l.5-.2h3.4a.71 .71 0 0 1 .7 .7v5.7a.71 .71 0 0 1-.7 .7h-3.4a.71 .71 0 0 1-.7-.7v-5.7z" fill="none" stroke="#000" stroke-width=".24"/>
<path d="M48.5 225.8l.5-.2h3.4a.71 .71 0 0 1 .7 .7v5.7a.71 .71 0 0 1-.7 .7h-3.4a.71 .71 0 0 1-.7-.7v-5.7z" fill="#fff"/>
<path d="M48.5 225.8l.5-.2h3.4a.71 .71 0 0 1 .7 .7v5.7a.71 .71 0 0 1-.7 .7h-3.4a.71 .71 0 0 1-.7-.7v-5.7z" fill="none" stroke="#000" stroke-width=".24"/>
<path d="M53.3 225.8l.5-.2h3.3a.71 .71 0 0 1 .7 .7v5.7a.71 .71 0 0 1-.7 .7h-3.3a.71 .71 0 0 1-.7-.7v-5.7z" fill="#fff"/>
<path d="M53.3 225.8l.5-.2h3.3a.71 .71 0 0 1 .7 .7v5.7a.71 .71 0 0 1-.7 .7h-3.3a.71 .71 0 0 1-.7-.7v-5.7z" fill="none" stroke="#000" stroke-width=".24"/>
<path d="M58.6 225.8l.6-.2h3.3a.71 .71 0 0 1 .7 .7v5.7a.71 .71 0 0 1-.7 .7h-3.3a.71 .71 0 0 1-.8-.7v-5.7z" fill="#fff"/>
<path d="M58.6 225.8l.6-.2h3.3a.71 .71 0 0 1 .7 .7v5.7a.71 .71 0 0 1-.7 .7h-3.3a.71 .71 0 0 1-.8-.7v-5.7z" fill="none" stroke="#000" stroke-width=".24"/>
<path d="M63.4 225.8l.5-.2h3.3a.71 .71 0 0 1 .8 .7v5.7a.71 .71 0 0 1-.8 .7h-3.3a.71 .71 0 0 1-.7-.7v-5.7z" fill="#fff"/>
<path d="M63.4 225.8l.5-.2h3.3a.71 .71 0 0 1 .8 .7v5.7a.71 .71 0 0 1-.8 .7h-3.3a.71 .71 0 0 1-.7-.7v-5.7z" fill="none" stroke="#000" stroke-width=".24"/>
<path d="M73.5 225.8l.5-.2h3.3a.71 .71 0 0 1 .8 .7v5.7a.71 .71 0 0 1-.8 .7h-3.3a.71 .71 0 0 1-.7-.7v-5.7z" fill="#fff"/>
<path d="M73.5 225.8l.5-.2h3.3a.71 .71 0 0 1 .8 .7v5.7a.71 .71 0 0 1-.8 .7h-3.3a.71 .71 0 0 1-.7-.7v-5.7z" fill="none" stroke="#000" stroke-width=".24"/>
<path d="M78.3 225.8l.5-.2h3.3a.71 .71 0 0 1 .7 .7v5.7a.71 .71 0 0 1-.7 .7h-3.3a.71 .71 0 0 1-.7-.7v-5.7z" fill="#fff"/>
<path d="M78.3 225.8l.5-.2h3.3a.71 .71 0 0 1 .7 .7v5.7a.71 .71 0 0 1-.7 .7h-3.3a.71 .71 0 0 1-.7-.7v-5.7z" fill="none" stroke="#000" stroke-width=".24"/>
<path d="M83.6 225.8l.5-.2h3.4a.71 .71 0 0 1 .7 .7v5.7a.71 .71 0 0 1-.7 .7h-3.4a.71 .71 0 0 1-.7-.7v-5.7z" fill="#fff"/>
<path d="M83.6 225.8l.5-.2h3.4a.71 .71 0 0 1 .7 .7v5.7a.71 .71 0 0 1-.7 .7h-3.4a.71 .71 0 0 1-.7-.7v-5.7z" fill="none" stroke="#000" stroke-width=".24"/>
<path d="M88.4 225.8l.5-.2h3.3a.71 .71 0 0 1 .7 .7v5.7a.71 .71 0 0 1-.7 .7h-3.3a.71 .71 0 0 1-.7-.7v-5.7z" fill="#fff"/>
<path d="M88.4 225.8l.5-.2h3.3a.71 .71 0 0 1 .7 .7v5.7a.71 .71 0 0 1-.7 .7h-3.3a.71 .71 0 0 1-.7-.7v-5.7z" fill="none" stroke="#000" stroke-width=".24"/>
<path d="M99.4 225.8l.5-.2h3.3a.71 .71 0 0 1 .7 .7v5.7a.71 .71 0 0 1-.7 .7h-3.3a.71 .71 0 0 1-.7-.7v-5.7z" fill="#fff"/>
<path d="M99.4 225.8l.5-.2h3.3a.71 .71 0 0 1 .7 .7v5.7a.71 .71 0 0 1-.7 .7h-3.3a.71 .71 0 0 1-.7-.7v-5.7z" fill="none" stroke="#000" stroke-width=".24"/>
<path d="M104.1 225.8l.5-.2h3.4a.71 .71 0 0 1 .7 .7v5.7a.71 .71 0 0 1-.7 .7h-3.4a.71 .71 0 0 1-.7-.7v-5.7z" fill="#fff"/>
<path d="M104.1 225.8l.5-.2h3.4a.71 .71 0 0 1 .7 .7v5.7a.71 .71 0 0 1-.7 .7h-3.4a.71 .71 0 0 1-.7-.7v-5.7z" fill="none" stroke="#000" stroke-width=".24"/>
<path d="M109.5 225.8l.5-.2h3.3a.71 .71 0 0 1 .7 .7v5.7a.71 .71 0 0 1-.7 .7h-3.3a.71 .71 0 0 1-.7-.7v-5.7z" fill="#fff"/>
<path d="M109.5 225.8l.5-.2h3.3a.71 .71 0 0 1 .7 .7v5.7a.71 .71 0 0 1-.7 .7h-3.3a.71 .71 0 0 1-.7-.7v-5.7z" fill="none" stroke="#000" stroke-width=".24"/>
<path d="M114.2 225.8l.6-.2h3.3a.71 .71 0 0 1 .7 .7v5.7a.71 .71 0 0 1-.7 .7h-3.3a.71 .71 0 0 1-.8-.7v-5.7z" fill="#fff"/>
<path d="M114.2 225.8l.6-.2h3.3a.71 .71 0 0 1 .7 .7v5.7a.71 .71 0 0 1-.7 .7h-3.3a.71 .71 0 0 1-.8-.7v-5.7z" fill="none" stroke="#000" stroke-width=".24"/>
<path d="M125.8 225.8l.6-.2h3.3a.71 .71 0 0 1 .7 .7v5.7a.71 .71 0 0 1-.7 .7h-3.3a.71 .71 0 0 1-.8-.7v-5.7z" fill="#fff"/>
<path d="M125.8 225.8l.6-.2h3.3a.71 .71 0 0 1 .7 .7v5.7a.71 .71 0 0 1-.7 .7h-3.3a.71 .71 0 0 1-.8-.7v-5.7z" fill="none" stroke="#000" stroke-width=".24"/>
<path d="M130.6 225.8l.5-.2h3.3a.71 .71 0 0 1 .8 .7v5.7a.71 .71 0 0 1-.8 .7h-3.3a.71 .71 0 0 1-.7-.7v-5.7z" fill="#fff"/>
<path d="M130.6 225.8l.5-.2h3.3a.71 .71 0 0 1 .8 .7v5.7a.71 .71 0 0 1-.8 .7h-3.3a.71 .71 0 0 1-.7-.7v-5.7z" fill="none" stroke="#000" stroke-width=".24"/>
<path d="M136 225.8l.5-.2h3.3a.71 .71 0 0 1 .7 .7v5.7a.71 .71 0 0 1-.7 .7h-3.3a.71 .71 0 0 1-.8-.7v-5.7z" fill="#fff"/>
<path d="M136 225.8l.5-.2h3.3a.71 .71 0 0 1 .7 .7v5.7a.71 .71 0 0 1-.7 .7h-3.3a.71 .71 0 0 1-.8-.7v-5.7z" fill="none" stroke="#000" stroke-width=".24"/>
<path d="M140.7 225.8l.5-.2h3.3a.71 .71 0 0 1 .8 .7v5.7a.71 .71 0 0 1-.8 .7h-3.3a.71 .71 0 0 1-.7-.7v-5.7z" fill="#fff"/>
<path d="M140.7 225.8l.5-.2h3.3a.71 .71 0 0 1 .8 .7v5.7a.71 .71 0 0 1-.8 .7h-3.3a.71 .71 0 0 1-.7-.7v-5.7z" fill="none" stroke="#000" stroke-width=".24"/>
<path d="M154 225.8l.5-.2h3.3a.71 .71 0 0 1 .7 .7v5.7a.71 .71 0 0 1-.7 .7h-3.3a.71 .71 0 0 1-.7-.7v-5.7z" fill="#fff"/>
<path d="M154 225.8l.5-.2h3.3a.71 .71 0 0 1 .7 .7v5.7a.71 .71 0 0 1-.7 .7h-3.3a.71 .71 0 0 1-.7-.7v-5.7z" fill="none" stroke="#000" stroke-width=".24"/>
<path d="M158.7 225.8l.5-.2h3.4a.71 .71 0 0 1 .7 .7v5.7a.71 .71 0 0 1-.7 .7h-3.4a.71 .71 0 0 1-.7-.7v-5.7z" fill="#fff"/>
<path d="M158.7 225.8l.5-.2h3.4a.71 .71 0 0 1 .7 .7v5.7a.71 .71 0 0 1-.7 .7h-3.4a.71 .71 0 0 1-.7-.7v-5.7z" fill="none" stroke="#000" stroke-width=".24"/>
<path d="M164.1 225.8l.5-.2h3.3a.71 .71 0 0 1 .7 .7v5.7a.71 .71 0 0 1-.7 .7h-3.3a.71 .71 0 0 1-.7-.7v-5.7z" fill="#fff"/>
<path d="M164.1 225.8l.5-.2h3.3a.71 .71 0 0 1 .7 .7v5.7a.71 .71 0 0 1-.7 .7h-3.3a.71 .71 0 0 1-.7-.7v-5.7z" fill="none" stroke="#000" stroke-width=".24"/>
<path d="M178.1 225.8l.5-.2h3.3a.71 .71 0 0 1 .7 .7v5.7a.71 .71 0 0 1-.7 .7h-3.3a.71 .71 0 0 1-.8-.7v-5.7z" fill="#fff"/>
<path d="M178.1 225.8l.5-.2h3.3a.71 .71 0 0 1 .7 .7v5.7a.71 .71 0 0 1-.7 .7h-3.3a.71 .71 0 0 1-.8-.7v-5.7z" fill="none" stroke="#000" stroke-width=".24"/>
<path d="M182.8 225.8l.5-.2h3.4a.71 .71 0 0 1 .7 .7v5.7a.71 .71 0 0 1-.7 .7h-3.4a.71 .71 0 0 1-.7-.7v-5.7z" fill="#fff"/>
<path d="M182.8 225.8l.5-.2h3.4a.71 .71 0 0 1 .7 .7v5.7a.71 .71 0 0 1-.7 .7h-3.4a.71 .71 0 0 1-.7-.7v-5.7z" fill="none" stroke="#000" stroke-width=".24"/>
<path d="M188.2 225.8l.5-.2h3.3a.71 .71 0 0 1 .7 .7v5.7a.71 .71 0 0 1-.7 .7h-3.3a.71 .71 0 0 1-.7-.7v-5.7z" fill="#fff"/>
<path d="M188.2 225.8l.5-.2h3.3a.71 .71 0 0 1 .7 .7v5.7a.71 .71 0 0 1-.7 .7h-3.3a.71 .71 0 0 1-.7-.7v-5.7z" fill="none" stroke="#000" stroke-width=".24"/>
<g font-size="5.7">
<text x="16.9" y="25.4">Interface</text>
<text x="89.4" y="261.4">GROchet PCB</text>
</g>
<g font-size="2.9">
<text x="175.4" y="23">Couleurs de fils</text>
<text x="177.1" y="29.2">R</text>
<text x="185.8" y="29.2">Rouge</text>
<text x="16.9" y="33.5">Boutons et lumières esthétiques</text>
<text x="177" y="32.5">O</text>
<text x="177.1" y="35.9">N</text>
<text x="185.8" y="32.5">Orange</text>
<text x="185.8" y="35.9">Noir</text>
<text x="177.2" y="39.4">V</text>
<text x="185.8" y="39.4">Vert</text>
<text x="176.8" y="46.3">W</text>
<text x="177.4" y="42.8">J</text>
<text x="185.8" y="42.8">Jaune</text>
<text x="185.8" y="46.3">Blanc</text>
<text x="177" y="53">G</text>
<text x="177.3" y="49.7">L</text>
<text x="185.8" y="49.7">Bleu</text>
<text x="185.8" y="53">Gris</text>
<text x="177.2" y="56.6">B</text>
<text x="177.2" y="59.9">A</text>
<text x="185.8" y="56.6">Brun</text>
<text x="185.8" y="59.9">Mauve</text>
<text x="125.7" y="61.1">Haut</text>
<text x="107" y="79.7" transform="rotate(-90 107 79.7)">E3</text>
<text x="150.1" y="79.8" transform="rotate(-90 150.1 79.8)">E4</text>
<text x="82" y="89.6">Droite</text>
<text x="111.5" y="88.4">E1</text>
<text x="124.4" y="89.6">Centre</text>
<text x="142.4" y="88.4">E2</text>
<text x="168.9" y="89.6">Gauche</text>
<text x="193.3" y="107.5">B4</text>
<text x="69" y="108.3" transform="rotate(-90 69 108.3)">C3</text>
<text x="107" y="108.3" transform="rotate(-90 107 108.3)">C4</text>
<text x="111.8" y="108.3" transform="rotate(-90 111.8 108.3)">D3</text>
<text x="149.8" y="108.3" transform="rotate(-90 149.8 108.3)">D4</text>
<text x="154.6" y="108.3" transform="rotate(-90 154.6 108.3)">B3</text>
<text x="68.6" y="117">C1</text>
<text x="99" y="117">C2</text>
<text x="111.4" y="117">D1</text>
<text x="126.2" y="118.2">Bas</text>
<text x="142.3" y="117">D2</text>
<text x="156.7" y="114.6">B1</text>
<text x="190" y="114.6">B2</text>
<text x="99.7" y="131.3">A3</text>
<text x="154.3" y="128.9">A4</text>
<text x="109.1" y="143.2">A1</text>
<text x="144.8" y="143.2">A2</text>
<text x="32.8" y="157.4">G1</text>
<text x="56.8" y="157.4">5V</text>
<text x="93.1" y="157.4">5V</text>
<text x="32.8" y="164.6">G2</text>
<text x="56" y="164.6">DIN</text>
<text x="69.8" y="164.6">Écran DEL</text>
<text x="92.8" y="164.6">DO</text>
<text x="32.8" y="171.7">G3</text>
<text x="55.3" y="171.7">GND</text>
<text x="91.7" y="171.7">GND</text>
<text x="33" y="188.3">F1</text>
<text x="56.3" y="188.3">5V</text>
<text x="92.4" y="188.3">5V</text>
<text x="147.1" y="188.3">5V</text>
<text x="182.8" y="188.3">5V</text>
<text x="33" y="195.5">F2</text>
<text x="55.6" y="195.5">DIN</text>
<text x="63.8" y="195.5">Bande DEL Façade</text>
<text x="92" y="195.5">DO</text>
<text x="146.4" y="195.5">DIN</text>
<text x="153.8" y="195.5">Bande DEL Intérieur</text>
<text x="182.4" y="195.5">DO</text>
<text x="33" y="202.6">F3</text>
<text x="54.8" y="202.6">GND</text>
<text x="91" y="202.6">GND</text>
<text x="121.9" y="201.8" transform="rotate(-90 121.9 201.8)">Connecteur</text>
<text x="145.7" y="202.6">GND</text>
<text x="181.4" y="202.6">GND</text>
<text x="26.6" y="230.7" transform="rotate(-90 26.6 230.7)">A1</text>
<text x="31.3" y="230.7" transform="rotate(-90 31.3 230.7)">A2</text>
<text x="36.7" y="230.8" transform="rotate(-90 36.7 230.8)">A3</text>
<text x="41.4" y="230.8" transform="rotate(-90 41.4 230.8)">A4</text>
<text x="51.5" y="230.7" transform="rotate(-90 51.5 230.7)">B1</text>
<text x="56.3" y="230.7" transform="rotate(-90 56.3 230.7)">B2</text>
<text x="61.6" y="230.8" transform="rotate(-90 61.6 230.8)">B3</text>
<text x="66.4" y="230.8" transform="rotate(-90 66.4 230.8)">B4</text>
<text x="76.5" y="230.8" transform="rotate(-90 76.5 230.8)">C1</text>
<text x="81.3" y="230.8" transform="rotate(-90 81.3 230.8)">C2</text>
<text x="86.6" y="230.9" transform="rotate(-90 86.6 230.9)">C3</text>
<text x="91.4" y="230.9" transform="rotate(-90 91.4 230.9)">C4</text>
<text x="102.4" y="230.7" transform="rotate(-90 102.4 230.7)">D1</text>
<text x="107.1" y="230.7" transform="rotate(-90 107.1 230.7)">D2</text>
<text x="112.5" y="230.8" transform="rotate(-90 112.5 230.8)">D3</text>
<text x="117.3" y="230.8" transform="rotate(-90 117.3 230.8)">D4</text>
<text x="128.8" y="230.7" transform="rotate(-90 128.8 230.7)">E1</text>
<text x="133.6" y="230.7" transform="rotate(-90 133.6 230.7)">E2</text>
<text x="139" y="230.8" transform="rotate(-90 139 230.8)">E3</text>
<text x="143.7" y="230.8" transform="rotate(-90 143.7 230.8)">E4</text>
<text x="157" y="230.7" transform="rotate(-90 157 230.7)">F1</text>
<text x="161.7" y="230.7" transform="rotate(-90 161.7 230.7)">F2</text>
<text x="167.1" y="230.6" transform="rotate(-90 167.1 230.6)">F3</text>
<text x="181.1" y="231" transform="rotate(-90 181.1 231)">G1</text>
<text x="185.8" y="231" transform="rotate(-90 185.8 231)">G2</text>
<text x="191.2" y="230.9" transform="rotate(-90 191.2 230.9)">G3</text>
<text x="30.6" y="239.5">J7</text>
<text x="57.5" y="239.5">J8</text>
<text x="82.4" y="239.5">J9</text>
<text x="105.7" y="239.5">J10</text>
<text x="134" y="239.5">J12</text>
<text x="158.5" y="239.5">J11</text>
<text x="183.3" y="239.5">J6</text>
</g>
<g font-size="2.6">
<text x="108.6" y="73.2">V</text>
<text x="145" y="73.2">N</text>
<text x="118.8" y="88.7">R</text>
<text x="137.6" y="88.7">N</text>
<text x="69" y="101.8">O</text>
<text x="102.6" y="101.8">N</text>
<text x="111.6" y="101.8">W</text>
<text x="146.4" y="101.8">N</text>
<text x="157.3" y="101.8">L</text>
<text x="191.1" y="101.5">N</text>
<text x="76.2" y="117.2">R</text>
<text x="94.3" y="117.2">N</text>
<text x="118.6" y="117.2">R</text>
<text x="137.8" y="117.2">N</text>
<text x="163.8" y="114.8">R</text>
<text x="183.7" y="114.8">N</text>
<text x="108.6" y="131.5">J</text>
<text x="147.8" y="128.9">N</text>
<text x="118.3" y="143.4">R</text>
<text x="138.5" y="143.4">N</text>
<text x="45.8" y="157.4">R</text>
<text x="46.1" y="164.6">J</text>
<text x="45.8" y="171.7">N</text>
<text x="45.5" y="188.3">R</text>
<text x="106.9" y="188.6">R</text>
<text x="135.2" y="188.8">R</text>
<text x="45.5" y="195.5">O</text>
<text x="106.4" y="195.2">O</text>
<text x="134.8" y="195.7">A</text>
<text x="45.5" y="202.6">N</text>
<text x="105.2" y="202.6">N</text>
<text x="135.2" y="202.6">N</text>
</g>
</svg>
